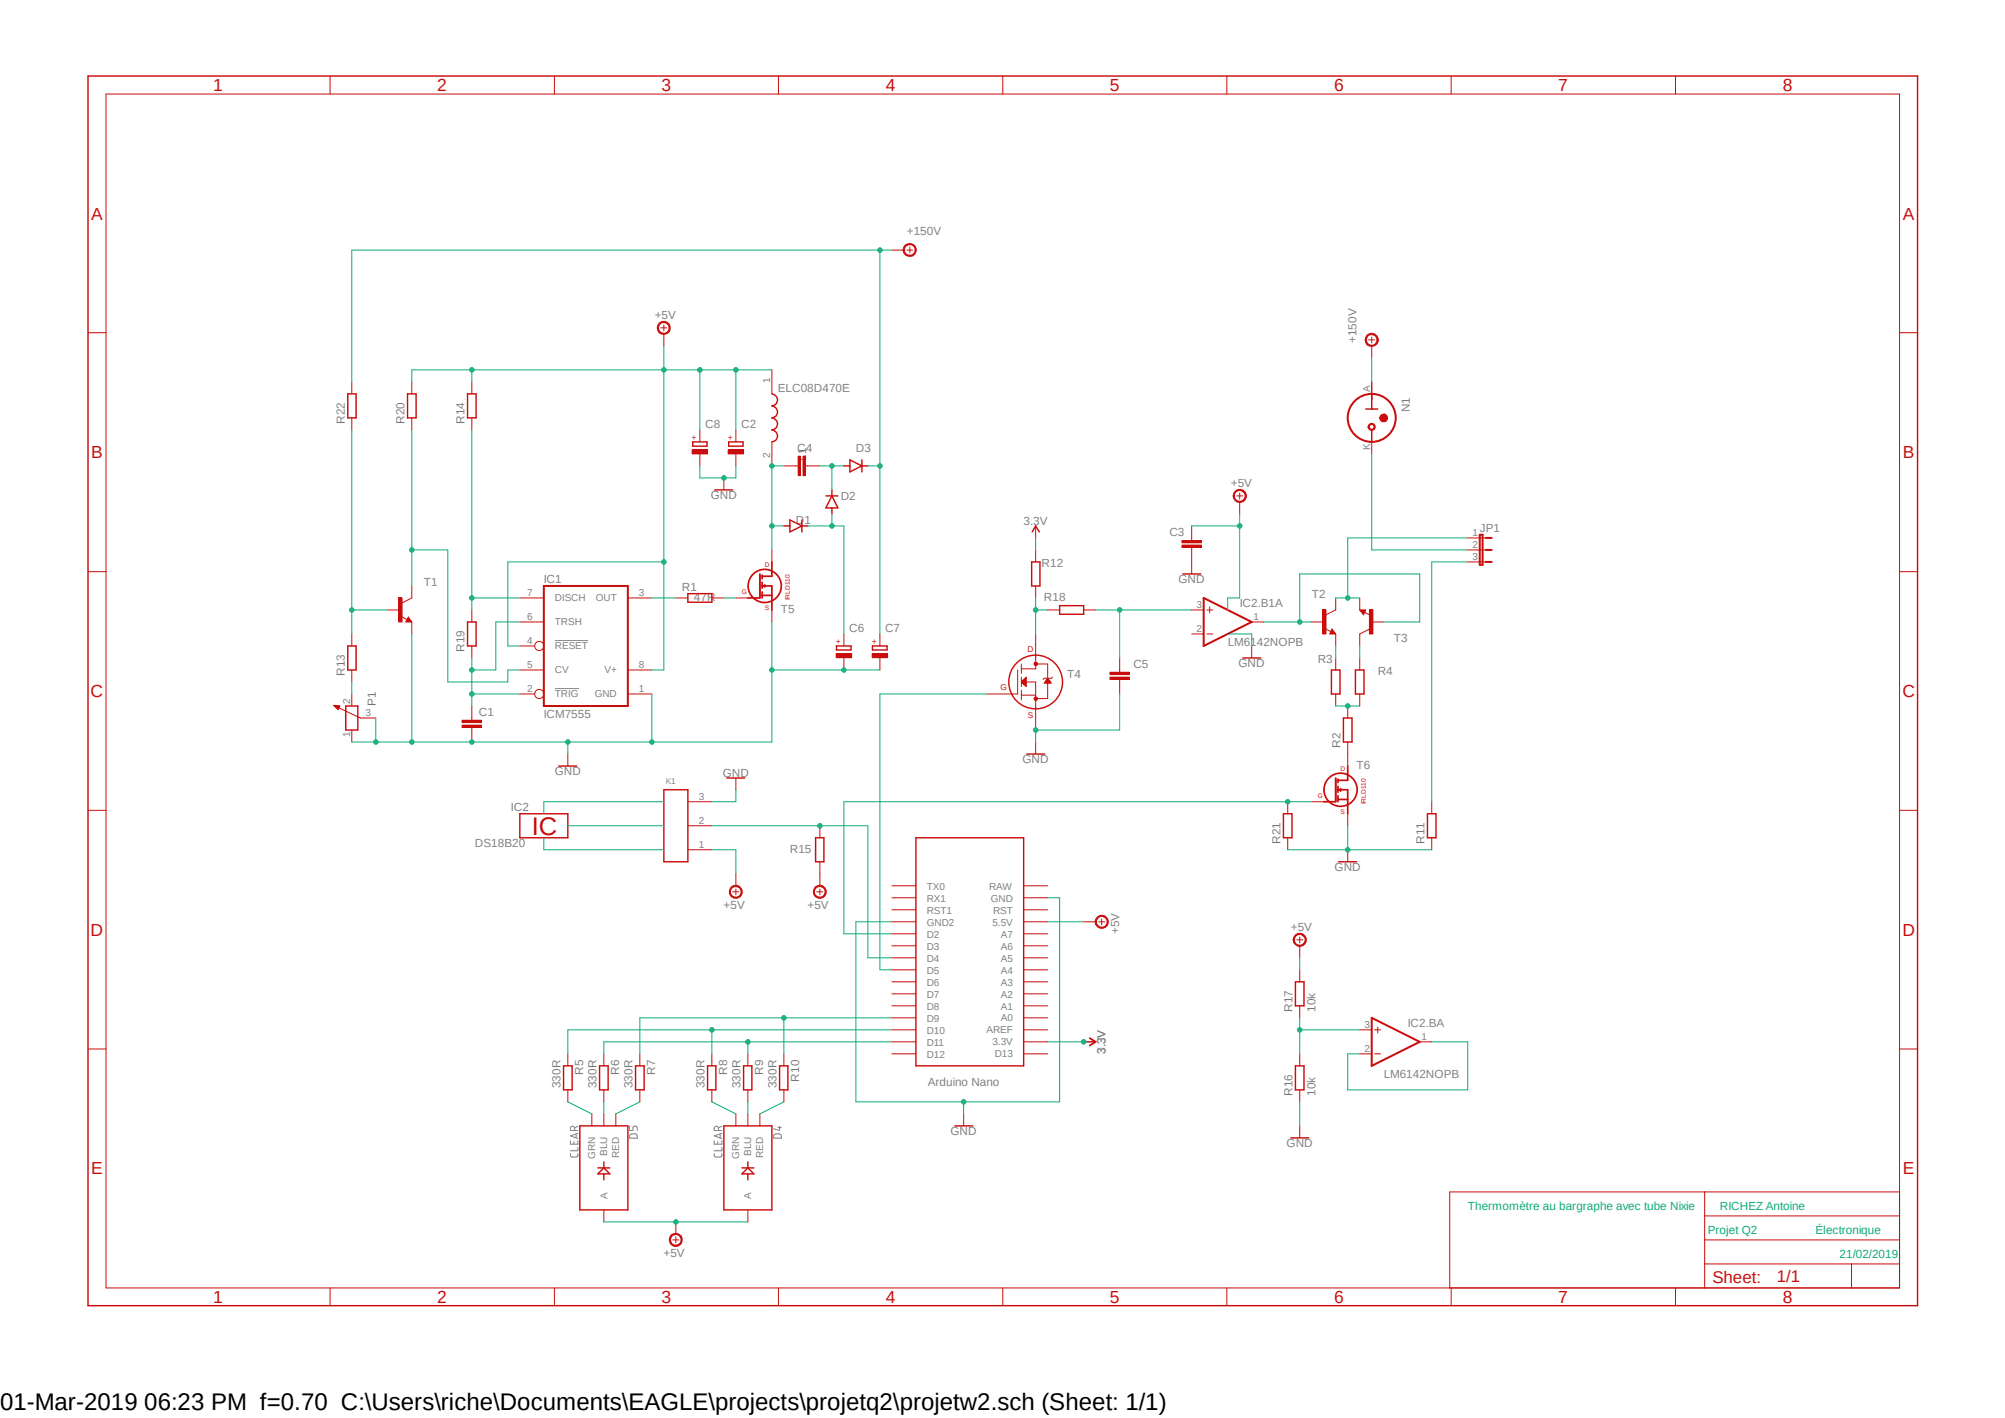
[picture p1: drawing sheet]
<svg xmlns="http://www.w3.org/2000/svg" width="297mm" height="210mm" viewBox="0 0 297 210" stroke-linecap="round" stroke-linejoin="round" font-family="sans-serif">
<path d="M12.7 11l271.7 182.8M284.4 11l-271.7 182.8" fill="none" stroke="#fff" stroke-width=".15"/>
<g fill="none" stroke="#808080" stroke-width=".15">
<path d="M82.3 94.9h4.7M82.3 102h3.4M84.5 170.9v.4l.3 .1 .7-.1 .1-.1v-.3M84.5 169v.5h1.1v-.5M85 169.1v.4M85.1 167.4l-.1-.5-.1-.1-.4 .1v.5h1.1M85.3 168v.5M85.6 169.9v.5h-1.1M85.6 167.9l-1.1 .3 1.1 .4M85.6 166.8l-.5 .2M93.3 166.8v.6h.5v-.5l.2-.1 .4 .1v.5M93.3 168.1a.89 .89 0 0 1 1-.1l.1 .6h-1.1z"/>
<path d="M105.8 170.9l.1 .4 .1 .1 .8-.1 .1-.4M105.8 169v.5h1.1v-.5M106.3 169.1v.4M106.4 167.4v-.5l-.2-.1-.3 .1-.1 .5h1.1M106.7 168v.5M106.9 169.9v.5h-1.1M106.9 167.9l-1.1 .3 1.1 .4M106.9 166.8l-.5 .2M114.6 168.1l.3-.2 .7 .1 .1 .2v.4h-1.1zM115.2 167h.5M115.5 166.8v.6l-.9-.2"/>
</g>
<g fill="none" stroke="#c90d0c" stroke-width=".15">
<path d="M132.1 131.2h3.6M132.1 133h3.6M132.1 134.7h3.6M132.1 136.5h3.6M132.1 138.3h3.6M151.6 131.2h3.6M151.6 133h3.6M151.6 134.7h3.6M151.6 136.5h3.6M151.6 138.3h3.6M162.8 136.5h.9M163.2 136.1v.9"/>
<path d="M132.1 154.3h3.6M132.1 152.5h3.6M132.1 140.1h3.6M132.1 141.9h3.6M132.1 143.6h3.6M132.1 145.4h3.6M132.1 147.2h3.6M132.1 149h3.6M132.1 150.7h3.6M132.1 156.1h3.6M151.6 154.3h3.6M151.6 152.5h3.6"/>
<path d="M151.6 140.1h3.6M151.6 141.9h3.6M151.6 143.6h3.6M151.6 145.4h3.6M151.6 147.2h3.6M151.6 149h3.6M151.6 150.7h3.6M151.6 156.1h3.6"/>
</g>
<path d="M135.7 124.1h15.9v33.8h-15.9z" fill="none" stroke="#c90d0c" stroke-width=".21"/>
<path d="M162.6 135.8a.98 .98 0 0 1 1.5 .3 .98 .98 0 0 1-.7 1.4 .98 .98 0 0 1-1.2-1h.2a.81 .81 0 0 1 1.1-.8 .81 .81 0 0 1 .3 1.3 .81 .81 0 0 1-1.3-.1l-.1-.4h-.2l.1-.4z" fill-rule="evenodd" fill="#c90d0c"/>
<g fill="none" stroke="#c90d0c" stroke-width=".15">
<path d="M160.5 136.5h1.8M162.6 135.8a.98 .98 0 0 1 1.5 .3 .98 .98 0 0 1-.7 1.4 .98 .98 0 0 1-1.2-1h.2a.81 .81 0 0 1 1.1-.8 .81 .81 0 0 1 .3 1.3 .81 .81 0 0 1-1.3-.1l-.1-.4h-.2l.1-.4zM192.1 139.2h.9M192.5 138.8v.9M160.5 154.3h1.8M192.5 143.6v1.8M192.5 149v1.7M192.5 156.1v1.8M201.4 152.5h1.8M201.4 156.1h1.8M203.6 152.5h.9M203.6 156.1h.9"/>
<path d="M204.1 152.1v.9M210.3 154.3h1.8M142.7 165v1.8M192.5 161.4v1.8M192.5 166.8v1.7"/>
</g>
<path d="M161.4 153.8l.9 .5-.9 .6M191.9 145.4h1.3v3.6h-1.3zM191.9 157.9h1.3v3.5h-1.3zM141.4 166.8h2.7M191.2 168.5h2.7" fill="none" stroke="#c90d0c" stroke-width=".21"/>
<path d="M203.2 150.7l7.1 3.6-7.1 3.6z" fill="none" stroke="#c90d0c" stroke-width=".3"/>
<path d="M191.9 138.5a.98 .98 0 0 1 1.5 .3 .98 .98 0 0 1-.6 1.4 .98 .98 0 0 1-1.2-1h.1a.81 .81 0 0 1 1.1-.8 .81 .81 0 0 1 .3 1.3 .81 .81 0 0 1-1.3-.2l-.1-.3h-.1v-.4z" fill-rule="evenodd" fill="#c90d0c"/>
<g fill="none" stroke="#c90d0c" stroke-width=".15">
<path d="M77 88.6h3.6M77 99.2h3.6M77 95.7h2.2M77 92.1h3.6M93 88.6h3.6M93 99.2h3.6M100.1 88.6h1.8M105.5 88.6h1.7M109 88.6h1.8M114.3 81.4v1.8M114.3 90.3v1.8M68.5 107.4h2.8v.3h-2.8z"/>
<path d="M68.5 106.7h2.8v.3h-2.8zM69.9 104.6v2.1M69.9 107.7v2.2M77 102.8h2.2M93 102.8h3.6M101.9 118.7h3.6M101.9 122.3h3.6M101.9 125.9h3.6M191.9 138.5a.98 .98 0 0 1 1.5 .3 .98 .98 0 0 1-.6 1.4 .98 .98 0 0 1-1.2-1h.1a.81 .81 0 0 1 1.1-.8 .81 .81 0 0 1 .3 1.3 .81 .81 0 0 1-1.3-.2l-.1-.3h-.1v-.4zM84.1 156.1v1.8M89.5 156.1v1.8M94.8 156.1v1.8"/>
<path d="M105.5 156.1v1.8M110.8 156.1v1.8M116.1 156.1v1.8M192.5 140.1v1.8M84.1 161.4v1.8M89.5 161.4v1.8M94.8 161.4v1.8M105.5 161.4v1.8M110.8 161.4v1.8M116.1 161.4v1.8"/>
<circle cx="79.9" cy="95.7" r=".68"/>
<circle cx="79.9" cy="102.8" r=".68"/>
</g>
<g fill="none" stroke="#c90d0c" stroke-width=".21">
<path d="M116.1 77.9h.9M117 77l1.8 .9-1.8 .9zM118.8 77v1.8M118.8 77.9h.9M122.3 73.4h1.8M123.2 73.4l.9 1.8h-1.8zM123.2 72.6v.8M123.2 75.2v.9M125 69h.9M125.9 68.1l1.8 .9-1.8 .9zM127.7 68.1v1.8M127.7 69h.9"/>
<path d="M101.9 87.9h3.6v1.3h-3.6zM123.9 95.7h2.2v.6h-2.2zM98.3 117h3.6v10.6h-3.6zM83.5 157.9h1.3v3.5h-1.3zM88.8 157.9h1.3v3.5h-1.3zM94.1 157.9h1.3v3.5h-1.3zM104.8 157.9h1.2v3.5h-1.2zM110.2 157.9h1.2v3.5h-1.2zM115.5 157.9h1.2v3.5h-1.2z"/>
</g>
<path d="M80.6 86.8h12.4v17.8h-12.4z" fill="none" stroke="#c90d0c" stroke-width=".3"/>
<path d="M68.5 107.6h2.8M68.5 106.8h2.8" fill="none" stroke="#c90d0c" stroke-width=".34"/>
<g fill="none" stroke="#c90d0c" stroke-width=".25">
<path d="M112.6 85v3.6h-1.8M112.9 85.2v.5M112.9 86.2v.9M112.9 87.7v.9M112.9 86.8h1.4v3.5M112.9 88.2h1.4M113.3 86.6v.4M114.3 83.2v2.1h-1.4"/>
<circle cx="113.3" cy="86.8" r="2.46"/>
</g>
<path d="M123.9 96.8h2.3v.6h-2.3z" fill-rule="evenodd" fill="#c90d0c"/>
<path d="M123.9 96.8h2.3v.6h-2.3zM125 93.9v1.8M125 97.5v1.7" fill="none" stroke="#c90d0c" stroke-width=".15"/>
<path d="M129.2 95.7h2.2v.6h-2.2z" fill="none" stroke="#c90d0c" stroke-width=".21"/>
<path d="M129.2 96.8h2.3v.6h-2.3z" fill-rule="evenodd" fill="#c90d0c"/>
<path d="M116.1 69h2.1M118.2 67.6h.4v2.8h-.4zM119 67.6h.3v2.8h-.3zM119.3 69h2.2M129.2 96.8h2.3v.6h-2.3zM130.3 93.9v1.8M130.3 97.5v1.7" fill="none" stroke="#c90d0c" stroke-width=".15"/>
<path d="M118.4 67.6v2.8M119.1 67.6v2.8" fill="none" stroke="#c90d0c" stroke-width=".34"/>
<path d="M107.9 65.4h2.2v.7h-2.2z" fill="none" stroke="#c90d0c" stroke-width=".21"/>
<path d="M107.9 66.6h2.3v.6h-2.3z" fill-rule="evenodd" fill="#c90d0c"/>
<path d="M107.9 66.6h2.3v.6h-2.3zM109 63.7v1.7M109 67.2v1.8" fill="none" stroke="#c90d0c" stroke-width=".15"/>
<path d="M102.6 65.4h2.1v.7h-2.1z" fill="none" stroke="#c90d0c" stroke-width=".21"/>
<path d="M102.5 66.6h2.3v.6h-2.3z" fill-rule="evenodd" fill="#c90d0c"/>
<g fill="none" stroke="#c90d0c" stroke-width=".15">
<path d="M102.5 66.6h2.3v.6h-2.3zM103.7 63.7v1.7M103.7 67.2v1.8M107.2 70.8v1.8M87.7 165v1.8M89.5 165v1.8M89.5 179.2v1.8M91.2 165v1.8M109 165v1.8M110.8 165v1.8M110.8 179.2v1.8M112.6 165v1.8"/>
<path d="M99.7 183.6h.8M100.1 183.2v.9"/>
</g>
<path d="M105.9 72.6h2.6M85.9 166.8h7.1v12.4h-7.1zM88.6 173.9l.9-.9 .8 .9zM88.6 173h1.7M89.5 172.1v.9M89.5 173.9v.9M107.2 166.8h7.1v12.4h-7.1zM109.9 173.9l.9-.9 .9 .9zM109.9 173h1.8M110.8 172.1v.9M110.8 173.9v.9" fill="none" stroke="#c90d0c" stroke-width=".21"/>
<path d="M99.4 182.9a.97 .97 0 0 1 1.5 .2 .97 .97 0 0 1-.5 1.4 .97 .97 0 0 1-1.3-.9h.2a.79 .79 0 0 1 1-.8 .79 .79 0 0 1 .4 1.3 .79 .79 0 0 1-1.3-.2l-.1-.3h-.2l.1-.4z" fill-rule="evenodd" fill="#c90d0c"/>
<path d="M97.9 48.6h.9M98.3 48.1v.9M114.3 54.8v3.5M114.3 65.4v3.6M99.4 182.9a.97 .97 0 0 1 1.5 .2 .97 .97 0 0 1-.5 1.4 .97 .97 0 0 1-1.3-.9h.2a.79 .79 0 0 1 1-.8 .79 .79 0 0 1 .4 1.3 .79 .79 0 0 1-1.3-.2l-.1-.3h-.2l.1-.4zM100.1 181v1.8" fill="none" stroke="#c90d0c" stroke-width=".15"/>
<path d="M114.3 58.3a.89 .89 0 0 1 .9 .9 .89 .89 0 0 1-.9 .9 .89 .89 0 0 1 .9 .9 .89 .89 0 0 1-.9 .9 .89 .89 0 0 1 .9 .9 .89 .89 0 0 1-.9 .9 .89 .89 0 0 1 .9 .9 .89 .89 0 0 1-.9 .8" fill="none" stroke="#c90d0c" stroke-width=".21"/>
<path d="M97.7 47.8a.97 .97 0 0 1 1.5 .3 .97 .97 0 0 1-.6 1.4 .97 .97 0 0 1-1.2-.9h.1a.79 .79 0 0 1 1.1-.8 .79 .79 0 0 1 .3 1.3 .79 .79 0 0 1-1.3-.2l-.1-.3h-.1z" fill-rule="evenodd" fill="#c90d0c"/>
<g fill="none" stroke="#c90d0c" stroke-width=".15">
<path d="M52.1 56.6v1.7M61 56.6v1.7M69.9 56.6v1.7M97.7 47.8a.97 .97 0 0 1 1.5 .3 .97 .97 0 0 1-.6 1.4 .97 .97 0 0 1-1.2-.9h.1a.79 .79 0 0 1 1.1-.8 .79 .79 0 0 1 .3 1.3 .79 .79 0 0 1-1.3-.2l-.1-.3h-.1zM98.3 49.4v1.8M52.1 61.9v1.8M61 61.9v1.8M69.9 61.9v1.8M52.1 93.9v1.8M52.1 99.2v1.8M59.4 91.3l.9 .5M60.5 91.4l.5 .7h-.9z"/>
<path d="M61 88.6l-1.4 .7M69.9 90.3v1.8M69.9 95.7v1.8"/>
</g>
<path d="M51.5 58.3h1.2v3.6h-1.2zM60.4 58.3h1.2v3.6h-1.2zM69.3 58.3h1.2v3.6h-1.2zM51.5 95.7h1.2v3.5h-1.2zM60.5 91.7l.1 .2h-.3l.2-.3 .3 .4h-.5M69.3 92.1h1.2v3.6h-1.2z" fill="none" stroke="#c90d0c" stroke-width=".21"/>
<path d="M59.1 88.6h.5v3.5h-.5z" fill-rule="evenodd" fill="#c90d0c"/>
<g fill="none" stroke="#c90d0c" stroke-width=".15">
<path d="M134.3 37h.9M134.8 36.6v.9M57.4 90.3h1.8M59.1 88.6h.5v3.5h-.5zM61 86.8v1.8M61 92.1v1.8M49.4 104.5l4 1.8h2.3M49.4 104.5l.9 .1M49.4 104.5l.7 .6 .2-.5M49.5 104.5h.5M49.6 104.6h.7M49.7 104.7h.6"/>
<path d="M49.7 104.7h.5M49.8 104.8h.4M49.9 104.9h.3M50 104.9h.2M50 105h.1M52.1 102.8v1.8M52.1 108.1v1.8"/>
</g>
<path d="M51.2 104.6h1.8v3.5h-1.8z" fill="none" stroke="#c90d0c" stroke-width=".21"/>
<path d="M134.1 36.3a.98 .98 0 0 1 1.5 .3 .98 .98 0 0 1-.6 1.4 .98 .98 0 0 1-1.2-1h.2a.8 .8 0 0 1 1.1-.6 .8 .8 0 0 1 .2 1.3 .8 .8 0 0 1-1.3-.4v-.3h-.2l.1-.4z" fill-rule="evenodd" fill="#c90d0c"/>
<path d="M132.1 37h1.8M134.1 36.3a.98 .98 0 0 1 1.5 .3 .98 .98 0 0 1-.6 1.4 .98 .98 0 0 1-1.2-1h.2a.8 .8 0 0 1 1.1-.6 .8 .8 0 0 1 .2 1.3 .8 .8 0 0 1-1.3-.4v-.3h-.2l.1-.4zM84.1 111.7v1.8M108.5 132.1h.9M109 131.7v.8" fill="none" stroke="#c90d0c" stroke-width=".15"/>
<path d="M82.8 113.5h2.6" fill="none" stroke="#c90d0c" stroke-width=".21"/>
<path d="M108.3 131.4a.97 .97 0 0 1 1.5 .2 .97 .97 0 0 1-.5 1.4 .97 .97 0 0 1-1.3-.9h.2a.8 .8 0 0 1 1.2-.7 .8 .8 0 0 1 .1 1.4 .8 .8 0 0 1-1.3-.4v-.3h-.2z" fill-rule="evenodd" fill="#c90d0c"/>
<path d="M108.3 131.4a.97 .97 0 0 1 1.5 .2 .97 .97 0 0 1-.5 1.4 .97 .97 0 0 1-1.3-.9h.2a.8 .8 0 0 1 1.2-.7 .8 .8 0 0 1 .1 1.4 .8 .8 0 0 1-1.3-.4v-.3h-.2zM109 129.4v1.8M121 132.1h.9M121.5 131.7v.8" fill="none" stroke="#c90d0c" stroke-width=".15"/>
<path d="M120.8 131.4a.97 .97 0 0 1 1.5 .2 .97 .97 0 0 1-.6 1.4 .97 .97 0 0 1-1.2-.9h.1a.8 .8 0 0 1 1.2-.7 .8 .8 0 0 1 .2 1.4 .8 .8 0 0 1-1.3-.4l-.1-.3h-.1z" fill-rule="evenodd" fill="#c90d0c"/>
<g fill="none" stroke="#c90d0c" stroke-width=".15">
<path d="M150.7 99.2v3.6h-.8M151.3 98.3v1.4M153.4 97.1v2h-2.1M153.4 98.3h1.8v2.2M109 115.2v1.8M151.3 100.3v1.4M151.3 102.2v1.5M151.3 103h2.1M151.6 101.2v.1M152 100.3v1.4l-.7-.7zM152 101h1.4v3.9M155.2 101.1v2.4h-1.8"/>
<path d="M155.2 100.5l.5 .7h-1zM155.9 100.3l-.2 .2h-1l-.2 .1M120.8 131.4a.97 .97 0 0 1 1.5 .2 .97 .97 0 0 1-.6 1.4 .97 .97 0 0 1-1.2-.9h.1a.8 .8 0 0 1 1.2-.7 .8 .8 0 0 1 .2 1.4 .8 .8 0 0 1-1.3-.4l-.1-.3h-.1zM121.5 122.3v1.8M121.5 127.6v3.6"/>
</g>
<g fill="none" stroke="#c90d0c" stroke-width=".21">
<path d="M107.7 115.2h2.6M77 120.5h7.1v3.6h-7.1zM120.8 124.1h1.2v3.5h-1.2z"/>
<circle cx="153.4" cy="101" r="4"/>
</g>
<path d="M151.6 100.8l-.1 .2 .1 .2" fill="none" stroke="#c90d0c" stroke-width=".38"/>
<path d="M151.7 100.7v.6" fill="none" stroke="#c90d0c" stroke-width=".3"/>
<path d="M155.2 100.5v.1M155.2 100.9v.2" fill="none" stroke="#c90d0c" stroke-width=".17"/>
<path d="M151.8 100.6v.7M151.9 100.5v1M154.9 101.1h.7M154.9 100.9h.6l-.3-.3v.3M155.1 100.7l-.1 .1" fill="none" stroke="#c90d0c" stroke-width=".25"/>
<path d="M153.2 98.1l.2-.1 .2 .1 .1 .2-.1 .2-.2 .1-.2-.1v-.2z" fill-rule="evenodd" fill="#c90d0c"/>
<path d="M153.2 98.1l.2-.1 .2 .1 .1 .2-.1 .2-.2 .1-.2-.1v-.2z" fill="none" stroke="#c90d0c" stroke-width=".15"/>
<path d="M153.2 103.3l.2-.1 .2 .1 .1 .2-.1 .2-.2 .1-.2-.1v-.2z" fill-rule="evenodd" fill="#c90d0c"/>
<g fill="none" stroke="#c90d0c" stroke-width=".15">
<path d="M153.4 77.9v1.8M176.5 77.9v2.1M183.2 73.4h.9M183.6 73v.9M153.4 81.4v1.8M153.4 86.8v1.8M153.4 93.9v3.6M155.2 90.3h1.8M160.5 90.3h1.8M164.4 99.6h2.9v.3h-2.9zM165.9 97.5v2.1M175.1 80.7h2.9v.4h-2.9z"/>
<path d="M175.1 80.1h2.9v.3h-2.9zM176.5 90.3h1.8M176.5 93.9h1.8M176.5 81.1v3.9M178.8 90.3h.9M178.8 93.9h.9M179.2 89.9v.9M185.4 92.1h1.8M185.4 95.7v1.8M146.3 102.8h3.6M153.2 103.3l.2-.1 .2 .1 .1 .2-.1 .2-.2 .1-.2-.1v-.2zM153.4 104.6v3.5"/>
<path d="M153.4 109.9v1.8M164.4 100.3h2.9v.3h-2.9zM165.9 100.6v2.2M160.5 154.3h1.8"/>
</g>
<path d="M152.9 78.8l.5-.9 .6 .9M152.8 83.2h1.3v3.6h-1.3zM157 89.7h3.5v1.3h-3.5zM175.2 85h2.7M184.1 97.5h2.7M152.1 111.7h2.7M161.4 153.8l.9 .5-.9 .6" fill="none" stroke="#c90d0c" stroke-width=".21"/>
<path d="M164.4 99.7h2.9M175.1 80.9h2.9M175.1 80.2h2.9M164.4 100.5h2.9" fill="none" stroke="#c90d0c" stroke-width=".34"/>
<path d="M178.3 88.6l7.1 3.5-7.1 3.6z" fill="none" stroke="#c90d0c" stroke-width=".3"/>
<path d="M183 72.7a.98 .98 0 0 1 1.5 .3 .98 .98 0 0 1-.6 1.4 .98 .98 0 0 1-1.2-1h.1a.81 .81 0 0 1 1.1-.7 .81 .81 0 0 1 .4 1.3 .81 .81 0 0 1-1.4-.2l-.1-.4h-.1l.1-.3z" fill-rule="evenodd" fill="#c90d0c"/>
<path d="M183 72.7a.98 .98 0 0 1 1.5 .3 .98 .98 0 0 1-.6 1.4 .98 .98 0 0 1-1.2-1h.1a.81 .81 0 0 1 1.1-.7 .81 .81 0 0 1 .4 1.3 .81 .81 0 0 1-1.4-.2l-.1-.4h-.1l.1-.3zM183.6 74.3v1.8M196.3 93.1l.8 .5M197.3 93.2l.6 .7h-.9zM197.9 90.3l-1.5 .8" fill="none" stroke="#c90d0c" stroke-width=".15"/>
<path d="M197.3 93.5l.1 .2h-.3l.2-.4 .4 .5h-.6" fill="none" stroke="#c90d0c" stroke-width=".21"/>
<path d="M195.9 90.3h.5v3.6h-.5z" fill-rule="evenodd" fill="#c90d0c"/>
<path d="M194.3 92.1h1.8M195.9 90.3h.5v3.6h-.5zM197.9 88.6v1.7M197.9 93.9v1.8M201.4 90.3h.9l-.3 .8zM202.1 90.7l.9 .4M202.9 93.2l-1.5 .7" fill="none" stroke="#c90d0c" stroke-width=".15"/>
<path d="M202.1 90.4h-.5l.4 .4 .1-.3h-.3l.2 .2" fill="none" stroke="#c90d0c" stroke-width=".21"/>
<path d="M202.9 90.3h.5v3.6h-.5z" fill-rule="evenodd" fill="#c90d0c"/>
<g fill="none" stroke="#c90d0c" stroke-width=".15">
<path d="M203.2 56.6v1.7M217.4 79.7h2.7M197.9 97.5v1.7M201.4 88.6v1.7M201.4 93.9v1.8M201.4 97.5v1.7M202.9 90.3h.5v3.6h-.5zM203.2 92.1h1.8M217.4 83.2h2.7M217.4 81.4h2.7M190.8 118.7v1.8M194.3 118.7h1.8"/>
<path d="M197.9 102.8v1.8M199.6 104.6v1.7M199.6 109.9v3.6M201.4 102.8v1.8M212.1 118.7v1.8M190.8 124.1v1.8M199.6 120.5v1.8M199.6 125.9v1.7M212.1 124.1v1.8"/>
</g>
<path d="M203.2 58.3v2.3M202.3 60.6h1.8M203.2 63.7v1.7M205 61.7v.4M197.2 99.2h1.3v3.6h-1.3zM200.8 99.2h1.3v3.6h-1.3zM199 106.3h1.3v3.6h-1.3zM190.1 120.5h1.3v3.6h-1.3zM198.3 127.6h2.7M211.5 120.5h1.2v3.6h-1.2z" fill="none" stroke="#c90d0c" stroke-width=".21"/>
<g fill="none" stroke="#c90d0c" stroke-width=".25">
<path d="M197.9 115.2v3.5h-1.8M198.2 115.4v.5M198.2 116.5v.8M198.2 117.9v.8M198.2 117h1.4v3.5M198.2 118.4h1.4M198.6 116.8v.4M199.6 113.5v2.1h-1.4"/>
<circle cx="198.6" cy="117" r="2.46"/>
</g>
<path d="M204.8 61.9h.4M219.2 79.2h.4v4.5h-.4zM220.1 79.7h.9M220.1 83.2h.9M220.1 81.4h.9" fill="none" stroke="#c90d0c" stroke-width=".3"/>
<path d="M202.7 62.9l.3-.2a.53 .53 0 0 1 .7 .5 .53 .53 0 0 1-.7 .5l-.3-.2-.1-.3h.3l.1-.3a.36 .36 0 0 1 .4 .1 .36 .36 0 0 1 .1 .3l-.3 .3-.2-.1-.1-.3h-.3z" fill-rule="evenodd" fill="#c90d0c"/>
<path d="M202.7 62.9l.3-.2a.53 .53 0 0 1 .7 .5 .53 .53 0 0 1-.7 .5l-.3-.2-.1-.3h.3l.1-.3a.36 .36 0 0 1 .4 .1 .36 .36 0 0 1 .1 .3l-.3 .3-.2-.1-.1-.3h-.3z" fill="none" stroke="#c90d0c" stroke-width=".15"/>
<path d="M204.8 61.7l.2-.1 .2 .1 .1 .2-.1 .2-.2 .1-.2-.1-.1-.2 .3-.1 .1 .1-.1 .1-.3-.1z" fill-rule="evenodd" fill="#c90d0c"/>
<path d="M204.8 61.7l.2-.1 .2 .1 .1 .2-.1 .2-.2 .1-.2-.1-.1-.2 .3-.1 .1 .1-.1 .1-.3-.1z" fill="none" stroke="#c90d0c" stroke-width=".15"/>
<circle cx="203.2" cy="61.9" r="3.6" fill="none" stroke="#c90d0c" stroke-width=".3"/>
<path d="M204.5 61.6a.58 .58 0 0 1 .9-.1 .58 .58 0 0 1-.2 .9 .58 .58 0 0 1-.8-.5h.3v-.2l.3-.1 .2 .1 .1 .3a.31 .31 0 0 1-.6 .1v-.2h-.3z" fill-rule="evenodd" fill="#c90d0c"/>
<path d="M202.7 50.3h.9M203.2 49.9v.9M203.2 56.6v1.7M203.2 65.4v1.8M204.5 61.6a.58 .58 0 0 1 .9-.1 .58 .58 0 0 1-.2 .9 .58 .58 0 0 1-.8-.5h.3v-.2l.3-.1 .2 .1 .1 .3a.31 .31 0 0 1-.6 .1v-.2h-.3z" fill="none" stroke="#c90d0c" stroke-width=".15"/>
<path d="M202.5 49.6a.99 .99 0 0 1 1.6 .2 .99 .99 0 0 1-.6 1.5 .99 .99 0 0 1-1.3-1h.2a.79 .79 0 0 1 1.1-.7 .79 .79 0 0 1 .3 1.2 .79 .79 0 0 1-1.3-.1l-.1-.4h-.2z" fill-rule="evenodd" fill="#c90d0c"/>
<g fill="none" stroke="#c90d0c" stroke-width=".15">
<path d="M15.7 13.9h265.7v176.9h-265.7zM48.9 11.3v2.6M82.1 11.3v2.6M115.3 11.3v2.6M148.5 11.3v2.6M181.7 11.3v2.6M215 11.3v2.6M248.2 11.3v2.6M13 49.3h2.7M202.5 49.6a.99 .99 0 0 1 1.6 .2 .99 .99 0 0 1-.6 1.5 .99 .99 0 0 1-1.3-1h.2a.79 .79 0 0 1 1.1-.7 .79 .79 0 0 1 .3 1.2 .79 .79 0 0 1-1.3-.1l-.1-.4h-.2zM203.2 51.2v1.8M281.4 49.3h2.7"/>
<path d="M13 84.7h2.7M281.4 84.7h2.7M13 120h2.7M281.4 120h2.7M13 155.4h2.7M281.4 155.4h2.7M252.5 176.5v14.3M281.4 176.5h-66.6v14.3M48.9 190.8v2.6M82.1 190.8v2.6M115.3 190.8v2.6M148.5 190.8v2.6"/>
<path d="M181.7 190.8v2.6M215 190.8v2.6M248.2 190.8v2.6M252.5 187.2h28.9M252.5 183.6h28.9M252.5 180.1h28.9M274.3 187.2v3.6"/>
</g>
<path d="M13 11.3h271.1v182.1h-271.1z" fill="none" stroke="#c90d0c" stroke-width=".21"/>
<path d="M155.2 154.3h5.3" fill="none" stroke="#0dab76" stroke-width=".15"/>
<circle cx="160.5" cy="154.3" r=".33" fill="#0dab76"/>
<g fill="none" stroke="#0dab76" stroke-width=".15">
<path d="M153.4 79.7v1.7M155.2 136.5h5.3M192.5 141.9v1.7M89.5 181h21.3"/>
<circle cx="160.5" cy="154.3" r=".33"/>
</g>
<circle cx="100.1" cy="181" r=".33" fill="#0dab76"/>
<g fill="none" stroke="#0dab76" stroke-width=".15">
<path d="M77 95.7h-1.8v-12.5h23.1v16h-1.7"/>
<circle cx="100.1" cy="181" r=".33"/>
</g>
<circle cx="98.3" cy="83.2" r=".33" fill="#0dab76"/>
<g fill="none" stroke="#0dab76" stroke-width=".15">
<path d="M61 54.8h53.3M103.7 54.8v8.9"/>
<circle cx="98.3" cy="83.2" r=".33"/>
</g>
<circle cx="103.7" cy="54.8" r=".33" fill="#0dab76"/>
<g fill="none" stroke="#0dab76" stroke-width=".15">
<path d="M109 54.8v8.9"/>
<circle cx="103.7" cy="54.8" r=".33"/>
</g>
<circle cx="109" cy="54.8" r=".33" fill="#0dab76"/>
<g fill="none" stroke="#0dab76" stroke-width=".15">
<path d="M98.3 54.8v28.4"/>
<circle cx="109" cy="54.8" r=".33"/>
</g>
<circle cx="98.3" cy="54.8" r=".33" fill="#0dab76"/>
<g fill="none" stroke="#0dab76" stroke-width=".15">
<path d="M69.9 54.8v1.8M98.3 51.2v3.6"/>
<circle cx="98.3" cy="54.8" r=".33"/>
</g>
<circle cx="69.9" cy="54.8" r=".33" fill="#0dab76"/>
<g fill="none" stroke="#0dab76" stroke-width=".15">
<path d="M132.1 37h-1.8v56.9M61 54.8v1.8M128.6 69h1.7"/>
<circle cx="69.9" cy="54.8" r=".33"/>
</g>
<circle cx="130.3" cy="69" r=".33" fill="#0dab76"/>
<g fill="none" stroke="#0dab76" stroke-width=".15">
<path d="M130.3 37h-78.2v19.6"/>
<circle cx="130.3" cy="69" r=".33"/>
</g>
<circle cx="130.3" cy="37" r=".33" fill="#0dab76"/>
<g fill="none" stroke="#0dab76" stroke-width=".15">
<path d="M176.5 77.9h7.1M183.6 76.1v12.5h-1.7v1.7M105.5 125.9h3.5v3.5"/>
<circle cx="130.3" cy="37" r=".33"/>
</g>
<circle cx="183.6" cy="77.9" r=".33" fill="#0dab76"/>
<g fill="none" stroke="#0dab76" stroke-width=".15">
<path d="M203.2 53v3.6M155.2 133h1.8v30.2h-30.2v-26.7h5.3M142.7 163.2v1.8"/>
<circle cx="183.6" cy="77.9" r=".33"/>
</g>
<circle cx="142.8" cy="163.2" r=".33" fill="#0dab76"/>
<g fill="none" stroke="#0dab76" stroke-width=".15">
<path d="M103.7 69v1.8h5.3v-1.8M192.5 163.2v3.6"/>
<circle cx="142.8" cy="163.2" r=".33"/>
</g>
<circle cx="107.2" cy="70.8" r=".33" fill="#0dab76"/>
<g fill="none" stroke="#0dab76" stroke-width=".15">
<path d="M114.3 92.1v7.1h16"/>
<circle cx="107.2" cy="70.8" r=".33"/>
</g>
<circle cx="125" cy="99.2" r=".33" fill="#0dab76"/>
<g fill="none" stroke="#0dab76" stroke-width=".15">
<path d="M114.3 99.2v10.7h-44.4M96.6 102.8v7.1"/>
<circle cx="125" cy="99.2" r=".33"/>
</g>
<circle cx="114.3" cy="99.2" r=".33" fill="#0dab76"/>
<circle cx="114.3" cy="99.2" r=".33" fill="none" stroke="#0dab76" stroke-width=".15"/>
<circle cx="96.6" cy="109.9" r=".33" fill="#0dab76"/>
<g fill="none" stroke="#0dab76" stroke-width=".15">
<path d="M61 109.9h8.9"/>
<circle cx="96.6" cy="109.9" r=".33"/>
</g>
<circle cx="69.9" cy="109.9" r=".33" fill="#0dab76"/>
<g fill="none" stroke="#0dab76" stroke-width=".15">
<path d="M61 93.9v16h-8.9"/>
<circle cx="69.9" cy="109.9" r=".33"/>
</g>
<circle cx="61" cy="109.9" r=".33" fill="#0dab76"/>
<g fill="none" stroke="#0dab76" stroke-width=".15">
<path d="M55.7 106.3v3.6"/>
<circle cx="61" cy="109.9" r=".33"/>
</g>
<circle cx="55.7" cy="109.9" r=".33" fill="#0dab76"/>
<g fill="none" stroke="#0dab76" stroke-width=".15">
<path d="M84.1 109.9v1.8"/>
<circle cx="55.7" cy="109.9" r=".33"/>
</g>
<circle cx="84.1" cy="109.9" r=".33" fill="#0dab76"/>
<g fill="none" stroke="#0dab76" stroke-width=".15">
<path d="M109 117v1.7h-3.5M165.9 102.8v5.3h-12.5v1.8"/>
<circle cx="84.1" cy="109.9" r=".33"/>
</g>
<circle cx="153.4" cy="108.1" r=".33" fill="#0dab76"/>
<g fill="none" stroke="#0dab76" stroke-width=".15">
<path d="M181.9 93.9h3.5v1.8M190.8 125.9h21.3M199.6 122.3v3.6"/>
<circle cx="153.4" cy="108.1" r=".33"/>
</g>
<circle cx="199.6" cy="125.9" r=".33" fill="#0dab76"/>
<g fill="none" stroke="#0dab76" stroke-width=".15">
<path d="M192.5 150.7v5.4M192.5 152.5h8.9M212.1 154.3h5.3v7.1h-17.8v-5.3h1.8"/>
<circle cx="199.6" cy="125.9" r=".33"/>
</g>
<circle cx="192.5" cy="152.5" r=".33" fill="#0dab76"/>
<g fill="none" stroke="#0dab76" stroke-width=".15">
<path d="M116.1 150.7v5.4M132.1 150.7h-37.3v5.4"/>
<circle cx="192.5" cy="152.5" r=".33"/>
</g>
<circle cx="116.1" cy="150.7" r=".33" fill="#0dab76"/>
<g fill="none" stroke="#0dab76" stroke-width=".15">
<path d="M84.1 152.5h48M105.5 152.5v3.6"/>
<circle cx="116.1" cy="150.7" r=".33"/>
</g>
<circle cx="105.5" cy="152.5" r=".33" fill="#0dab76"/>
<g fill="none" stroke="#0dab76" stroke-width=".15">
<path d="M84.1 152.5v3.6M89.5 154.3h42.6M110.8 154.3v1.8"/>
<circle cx="105.5" cy="152.5" r=".33"/>
</g>
<circle cx="110.8" cy="154.3" r=".33" fill="#0dab76"/>
<g fill="none" stroke="#0dab76" stroke-width=".15">
<path d="M69.9 97.5v1.7M77 102.8h-7.1v1.8M89.5 154.3v1.8"/>
<circle cx="110.8" cy="154.3" r=".33"/>
</g>
<circle cx="69.9" cy="102.8" r=".33" fill="#0dab76"/>
<g fill="none" stroke="#0dab76" stroke-width=".15">
<path d="M77 92.1h-3.6v7.1h-3.5v3.6"/>
<circle cx="69.9" cy="102.8" r=".33"/>
</g>
<circle cx="69.9" cy="99.2" r=".33" fill="#0dab76"/>
<g fill="none" stroke="#0dab76" stroke-width=".15">
<path d="M114.3 77.9h1.8M116.1 69h-1.8v12.4M96.6 88.6h3.5M107.2 88.6h1.8"/>
<circle cx="69.9" cy="99.2" r=".33"/>
</g>
<circle cx="114.3" cy="77.9" r=".33" fill="#0dab76"/>
<circle cx="114.3" cy="77.9" r=".33" fill="none" stroke="#0dab76" stroke-width=".15"/>
<circle cx="114.3" cy="69" r=".33" fill="#0dab76"/>
<g fill="none" stroke="#0dab76" stroke-width=".15">
<path d="M119.7 77.9h5.3v16M123.2 76.1v1.8"/>
<circle cx="114.3" cy="69" r=".33"/>
</g>
<circle cx="123.2" cy="77.9" r=".33" fill="#0dab76"/>
<g fill="none" stroke="#0dab76" stroke-width=".15">
<path d="M121.5 69h3.5M123.2 69v3.6"/>
<circle cx="123.2" cy="77.9" r=".33"/>
</g>
<circle cx="123.2" cy="69" r=".33" fill="#0dab76"/>
<g fill="none" stroke="#0dab76" stroke-width=".15">
<path d="M69.9 63.7v26.6M69.9 88.6h7.1M84.1 163.2l3.6 1.8M89.5 163.2v1.8M94.8 163.2l-3.6 1.8M105.5 163.2l3.5 1.8M110.8 163.2v1.8M116.1 163.2l-3.5 1.8"/>
<circle cx="123.2" cy="69" r=".33"/>
</g>
<circle cx="69.9" cy="88.6" r=".33" fill="#0dab76"/>
<g fill="none" stroke="#0dab76" stroke-width=".15">
<path d="M61 63.7v23.1M61 81.4h5.3v19.6h8.9v-1.8h1.8"/>
<circle cx="69.9" cy="88.6" r=".33"/>
</g>
<circle cx="61" cy="81.4" r=".33" fill="#0dab76"/>
<g fill="none" stroke="#0dab76" stroke-width=".15">
<path d="M52.1 63.7v30.2M52.1 90.3h5.3"/>
<circle cx="61" cy="81.4" r=".33"/>
</g>
<circle cx="52.1" cy="90.3" r=".33" fill="#0dab76"/>
<g fill="none" stroke="#0dab76" stroke-width=".15">
<path d="M52.1 101v1.8M105.5 122.3h23.1v19.6h3.5"/>
<circle cx="52.1" cy="90.3" r=".33"/>
</g>
<circle cx="121.5" cy="122.3" r=".33" fill="#0dab76"/>
<g fill="none" stroke="#0dab76" stroke-width=".15">
<path d="M162.3 90.3h14.2M165.9 90.3v7.2M98.3 118.7h-17.7v1.8M146.3 102.8h-16v40.8h1.8M80.6 124.1v1.8h17.7M84.1 122.3h14.2"/>
<circle cx="121.5" cy="122.3" r=".33"/>
</g>
<circle cx="165.9" cy="90.3" r=".33" fill="#0dab76"/>
<g fill="none" stroke="#0dab76" stroke-width=".15">
<path d="M153.4 90.3h1.8M153.4 88.6v5.3"/>
<circle cx="165.9" cy="90.3" r=".33"/>
</g>
<circle cx="153.4" cy="90.3" r=".33" fill="#0dab76"/>
<g fill="none" stroke="#0dab76" stroke-width=".15">
<path d="M197.9 95.7v1.8M201.4 95.7v1.8M197.9 104.6h3.5"/>
<circle cx="153.4" cy="90.3" r=".33"/>
</g>
<circle cx="199.6" cy="104.6" r=".33" fill="#0dab76"/>
<g fill="none" stroke="#0dab76" stroke-width=".15">
<path d="M194.3 118.7h-69.3v19.6"/>
<circle cx="199.6" cy="104.6" r=".33"/>
</g>
<circle cx="190.8" cy="118.7" r=".33" fill="#0dab76"/>
<g fill="none" stroke="#0dab76" stroke-width=".15">
<path d="M187.2 92.1h7.1M192.5 92.1v-7.1h17.8v7.1h-5.3M125 138.3h7.1"/>
<circle cx="190.8" cy="118.7" r=".33"/>
</g>
<circle cx="192.5" cy="92.1" r=".33" fill="#0dab76"/>
<g fill="none" stroke="#0dab76" stroke-width=".15">
<path d="M199.6 79.7v8.9M197.9 88.6h3.5"/>
<circle cx="192.5" cy="92.1" r=".33"/>
</g>
<circle cx="199.6" cy="88.6" r=".33" fill="#0dab76"/>
<g fill="none" stroke="#0dab76" stroke-width=".15">
<path d="M199.6 79.7h17.8M203.2 67.2v14.2h14.2M217.4 83.2h-5.3v35.5"/>
<circle cx="199.6" cy="88.6" r=".33"/>
</g>
<text font-size="3.8" fill="#c90d0c" x="78.8" y="123.7">IC</text>
<text font-size="3.6" x="0" y="208.9">01-Mar-2019 06:23 PM f=0.70 C:\Users\riche\Documents\EAGLE\projects\projetq2\projetw2.sch (Sheet: 1/1)</text>
<g font-size="2.6" fill="#c90d0c">
<text x="31.6" y="13.5">1</text>
<text x="64.8" y="13.5">2</text>
<text x="98" y="13.5">3</text>
<text x="131.2" y="13.5">4</text>
<text x="164.4" y="13.5">5</text>
<text x="197.7" y="13.5">6</text>
<text x="230.8" y="13.5">7</text>
<text x="264.1" y="13.5">8</text>
<text x="13.5" y="32.5">A</text>
<text x="281.9" y="32.5">A</text>
<text x="13.5" y="67.9">B</text>
<text x="281.9" y="67.9">B</text>
<text x="13.4" y="103.2">C</text>
<text x="281.8" y="103.2">C</text>
<text x="13.4" y="138.6">D</text>
<text x="281.8" y="138.6">D</text>
<text x="13.5" y="173.9">E</text>
<text x="281.9" y="173.9">E</text>
<text x="31.6" y="193">1</text>
<text x="64.8" y="193">2</text>
<text x="98" y="193">3</text>
<text x="131.2" y="193">4</text>
<text x="164.4" y="193">5</text>
<text x="197.7" y="193">6</text>
<text x="230.8" y="193">7</text>
<text x="264.1" y="193">8</text>
</g>
<g font-size="2.5" fill="#c90d0c">
<text x="253.7" y="190">Sheet:</text>
<text x="263.2" y="189.9">1/1</text>
</g>
<g font-size="1.7" fill="#808080">
<text x="134.3" y="34.8">+150V</text>
<text x="97" y="47.2">+5V</text>
<text x="201" y="50.8" transform="rotate(-90 201 50.8)">+150V</text>
<text x="115.2" y="58">ELC08D470E</text>
<text x="51.1" y="62.8" transform="rotate(-90 51.1 62.8)">R22</text>
<text x="59.9" y="62.8" transform="rotate(-90 59.9 62.8)">R20</text>
<text x="68.8" y="62.8" transform="rotate(-90 68.8 62.8)">R14</text>
<text x="104.5" y="63.3">C8</text>
<text x="109.8" y="63.3">C2</text>
<text x="208.9" y="61" transform="rotate(-90 208.9 61)">N1</text>
<text x="118.1" y="66.9">C4</text>
<text x="119.4" y="68.3" transform="rotate(-90 119.4 68.3)">L1</text>
<text x="126.8" y="66.9">D3</text>
<text x="105.3" y="74">GND</text>
<text x="117.9" y="77.6">D1</text>
<text x="124.5" y="74.1">D2</text>
<text x="151.6" y="77.7">3.3V</text>
<text x="182.3" y="72.1">+5V</text>
<text x="154.3" y="83.9">R12</text>
<text x="173.2" y="79.4">C3</text>
<text x="219.2" y="78.8">JP1</text>
<text x="62.8" y="86.8">T1</text>
<text x="80.6" y="86.3">IC1</text>
<text x="101" y="87.5">R1</text>
<text x="102.8" y="89.1">47R</text>
<text x="154.6" y="89.1">R18</text>
<text x="174.6" y="86.4">GND</text>
<text x="183.6" y="89.9">IC2.B1A</text>
<text x="194.3" y="88.6">T2</text>
<text x="115.7" y="90.8">T5</text>
<text x="125.8" y="93.6">C6</text>
<text x="131.1" y="93.6">C7</text>
<text x="181.9" y="95.7">LM6142NOPB</text>
<text x="206.5" y="95.1">T3</text>
<text x="51.1" y="100.1" transform="rotate(-90 51.1 100.1)">R13</text>
<text x="68.8" y="96.6" transform="rotate(-90 68.8 96.6)">R19</text>
<text x="158.1" y="100.5">T4</text>
<text x="167.9" y="98.9">C5</text>
<text x="183.5" y="98.8">GND</text>
<text x="195.2" y="98.2">R3</text>
<text x="204.1" y="99.9">R4</text>
<text x="55.7" y="104.6" transform="rotate(-90 55.7 104.6)">P1</text>
<text x="71" y="106">C1</text>
<text x="80.6" y="106.3">ICM7555</text>
<text x="151.5" y="113.1">GND</text>
<text x="198.6" y="110.8" transform="rotate(-90 198.6 110.8)">R2</text>
<text x="201" y="114">T6</text>
<text x="82.2" y="114.9">GND</text>
<text x="107.1" y="115">GND</text>
<text x="70.4" y="125.4">DS18B20</text>
<text x="75.7" y="120.1">IC2</text>
<text x="189.7" y="125" transform="rotate(-90 189.7 125)">R21</text>
<text x="211" y="125" transform="rotate(-90 211 125)">R11</text>
<text x="117" y="126.4">R15</text>
<text x="197.7" y="129.1">GND</text>
<text x="107.2" y="134.7">+5V</text>
<text x="119.6" y="134.7">+5V</text>
<text x="191.2" y="137.9">+5V</text>
<text x="165.8" y="138.3" transform="rotate(-90 165.8 138.3)">+5V</text>
<text x="191.5" y="149.9" transform="rotate(-90 191.5 149.9)">R17</text>
<text x="194.9" y="149.9" transform="rotate(-90 194.9 149.9)">10k</text>
<text x="208.5" y="152.1">IC2.BA</text>
<text x="83" y="161.2" transform="rotate(-90 83 161.2)">330R</text>
<text x="86.4" y="159.2" transform="rotate(-90 86.4 159.2)">R5</text>
<text x="88.3" y="161.2" transform="rotate(-90 88.3 161.2)">330R</text>
<text x="91.7" y="159.2" transform="rotate(-90 91.7 159.2)">R6</text>
<text x="93.7" y="161.2" transform="rotate(-90 93.7 161.2)">330R</text>
<text x="97.1" y="159.2" transform="rotate(-90 97.1 159.2)">R7</text>
<text x="104.3" y="161.2" transform="rotate(-90 104.3 161.2)">330R</text>
<text x="107.7" y="159.2" transform="rotate(-90 107.7 159.2)">R8</text>
<text x="109.7" y="161.2" transform="rotate(-90 109.7 161.2)">330R</text>
<text x="113.1" y="159.2" transform="rotate(-90 113.1 159.2)">R9</text>
<text x="115" y="161.2" transform="rotate(-90 115 161.2)">330R</text>
<text x="118.4" y="160.2" transform="rotate(-90 118.4 160.2)">R10</text>
<text x="137.5" y="160.9">Arduino Nano</text>
<text x="163.7" y="156.1" transform="rotate(-90 163.7 156.1)">3.3V</text>
<text x="205" y="159.6">LM6142NOPB</text>
<text x="191.5" y="162.3" transform="rotate(-90 191.5 162.3)">R16</text>
<text x="194.9" y="162.3" transform="rotate(-90 194.9 162.3)">10k</text>
<text x="140.8" y="168.1">GND</text>
<text x="190.6" y="169.9">GND</text>
<text x="98.3" y="186.2">+5V</text>
</g>
<g font-size="1.7" fill="#0dab76">
<text x="217.4" y="179.2">Thermomètre au bargraphe avec tube Nixie</text>
<text x="254.8" y="179.2">RICHEZ Antoine</text>
<text x="253" y="182.8">Projet Q2</text>
<text x="268.9" y="182.8">Électronique</text>
<text x="272.5" y="186.3">21/02/2019</text>
</g>
<g font-size="1.5" fill="#808080">
<text x="114.1" y="56.7" transform="rotate(-90 114.1 56.7)">1</text>
<text x="202.9" y="58.1" transform="rotate(-90 202.9 58.1)">A</text>
<text x="114.1" y="67.9" transform="rotate(-90 114.1 67.9)">2</text>
<text x="202.9" y="66.7" transform="rotate(-90 202.9 66.7)">K</text>
<text x="218.1" y="79.4">1</text>
<text x="218.1" y="81.2">2</text>
<text x="218.1" y="83">3</text>
<text x="78.1" y="88.3">7</text>
<text x="82.2" y="89.1">DISCH</text>
<text x="88.3" y="89.1">OUT</text>
<text x="94.7" y="88.3">3</text>
<text x="78.1" y="95.4">4</text>
<text x="78.1" y="91.9">6</text>
<text x="82.2" y="92.6">TRSH</text>
<text x="177.2" y="93.6">2</text>
<text x="177.2" y="90.1">3</text>
<text x="185.7" y="91.9">1</text>
<text x="78.1" y="99">5</text>
<text x="82.2" y="96.2">RESET</text>
<text x="82.2" y="99.7">CV</text>
<text x="89.5" y="99.7">V+</text>
<text x="94.7" y="99">8</text>
<text x="51.9" y="104.3" transform="rotate(-90 51.9 104.3)">2</text>
<text x="54.1" y="106.1">3</text>
<text x="78.1" y="102.5">2</text>
<text x="82.2" y="103.3">TRIG</text>
<text x="88.1" y="103.3">GND</text>
<text x="94.7" y="102.5">1</text>
<text x="51.9" y="109.2" transform="rotate(-90 51.9 109.2)">1</text>
<text x="103.5" y="118.5">3</text>
<text x="103.5" y="122.1">2</text>
<text x="103.5" y="125.6">1</text>
<text x="137.3" y="131.7">TX0</text>
<text x="146.5" y="131.7">RAW</text>
<text x="137.3" y="133.5">RX1</text>
<text x="137.3" y="135.3">RST1</text>
<text x="137.3" y="137.1">GND2</text>
<text x="146.8" y="133.5">GND</text>
<text x="147" y="137.1">5.5V</text>
<text x="147.1" y="135.3">RST</text>
<text x="137.3" y="138.9">D2</text>
<text x="137.3" y="140.6">D3</text>
<text x="137.3" y="142.4">D4</text>
<text x="148.3" y="138.9">A7</text>
<text x="148.3" y="140.6">A6</text>
<text x="148.3" y="142.4">A5</text>
<text x="137.3" y="144.2">D5</text>
<text x="137.3" y="146">D6</text>
<text x="137.3" y="147.7">D7</text>
<text x="137.3" y="149.5">D8</text>
<text x="148.3" y="146">A3</text>
<text x="148.3" y="147.7">A2</text>
<text x="148.3" y="149.5">A1</text>
<text x="148.3" y="144.2">A4</text>
<text x="137.3" y="151.3">D9</text>
<text x="137.3" y="154.9">D11</text>
<text x="137.3" y="153.1">D10</text>
<text x="146.1" y="153">AREF</text>
<text x="147" y="154.8">3.3V</text>
<text x="148.3" y="151.3">A0</text>
<text x="202.1" y="155.8">2</text>
<text x="202.1" y="152.3">3</text>
<text x="210.6" y="154.1">1</text>
<text x="137.3" y="156.6">D12</text>
<text x="147.4" y="156.6">D13</text>
<text x="88.2" y="171.6" transform="rotate(-90 88.2 171.6)">GRN</text>
<text x="90" y="171.2" transform="rotate(-90 90 171.2)">BLU</text>
<text x="91.7" y="171.5" transform="rotate(-90 91.7 171.5)">RED</text>
<text x="109.5" y="171.6" transform="rotate(-90 109.5 171.6)">GRN</text>
<text x="111.3" y="171.2" transform="rotate(-90 111.3 171.2)">BLU</text>
<text x="113.1" y="171.5" transform="rotate(-90 113.1 171.5)">RED</text>
<text x="90" y="177.5" transform="rotate(-90 90 177.5)">A</text>
<text x="111.3" y="177.5" transform="rotate(-90 111.3 177.5)">A</text>
</g>
<g font-size="1.2" fill="#c90d0c">
<text x="103.2" y="65.2" transform="rotate(-90 103.2 65.2)">+</text>
<text x="108.6" y="65.2" transform="rotate(-90 108.6 65.2)">+</text>
<text x="124.6" y="95.4" transform="rotate(-90 124.6 95.4)">+</text>
<text x="129.9" y="95.4" transform="rotate(-90 129.9 95.4)">+</text>
<text x="152.2" y="96.6">D</text>
<text x="148.2" y="102.2">G</text>
<text x="152.3" y="106.3">S</text>
</g>
<text font-size="1.2" fill="#808080" x="98.6" y="116.1">K1</text>
<g font-size="1" fill="#c90d0c">
<text x="113.3" y="83.9">D</text>
<text x="109.9" y="88">G</text>
<text x="117" y="88.9" transform="rotate(-90 117 88.9)">IRLD110</text>
<text x="113.3" y="90.3">S</text>
<text x="195.2" y="118.2">G</text>
<text x="198.6" y="114.1">D</text>
<text x="202.3" y="119.1" transform="rotate(-90 202.3 119.1)">IRLD110</text>
<text x="198.6" y="120.5">S</text>
</g>
</svg>
